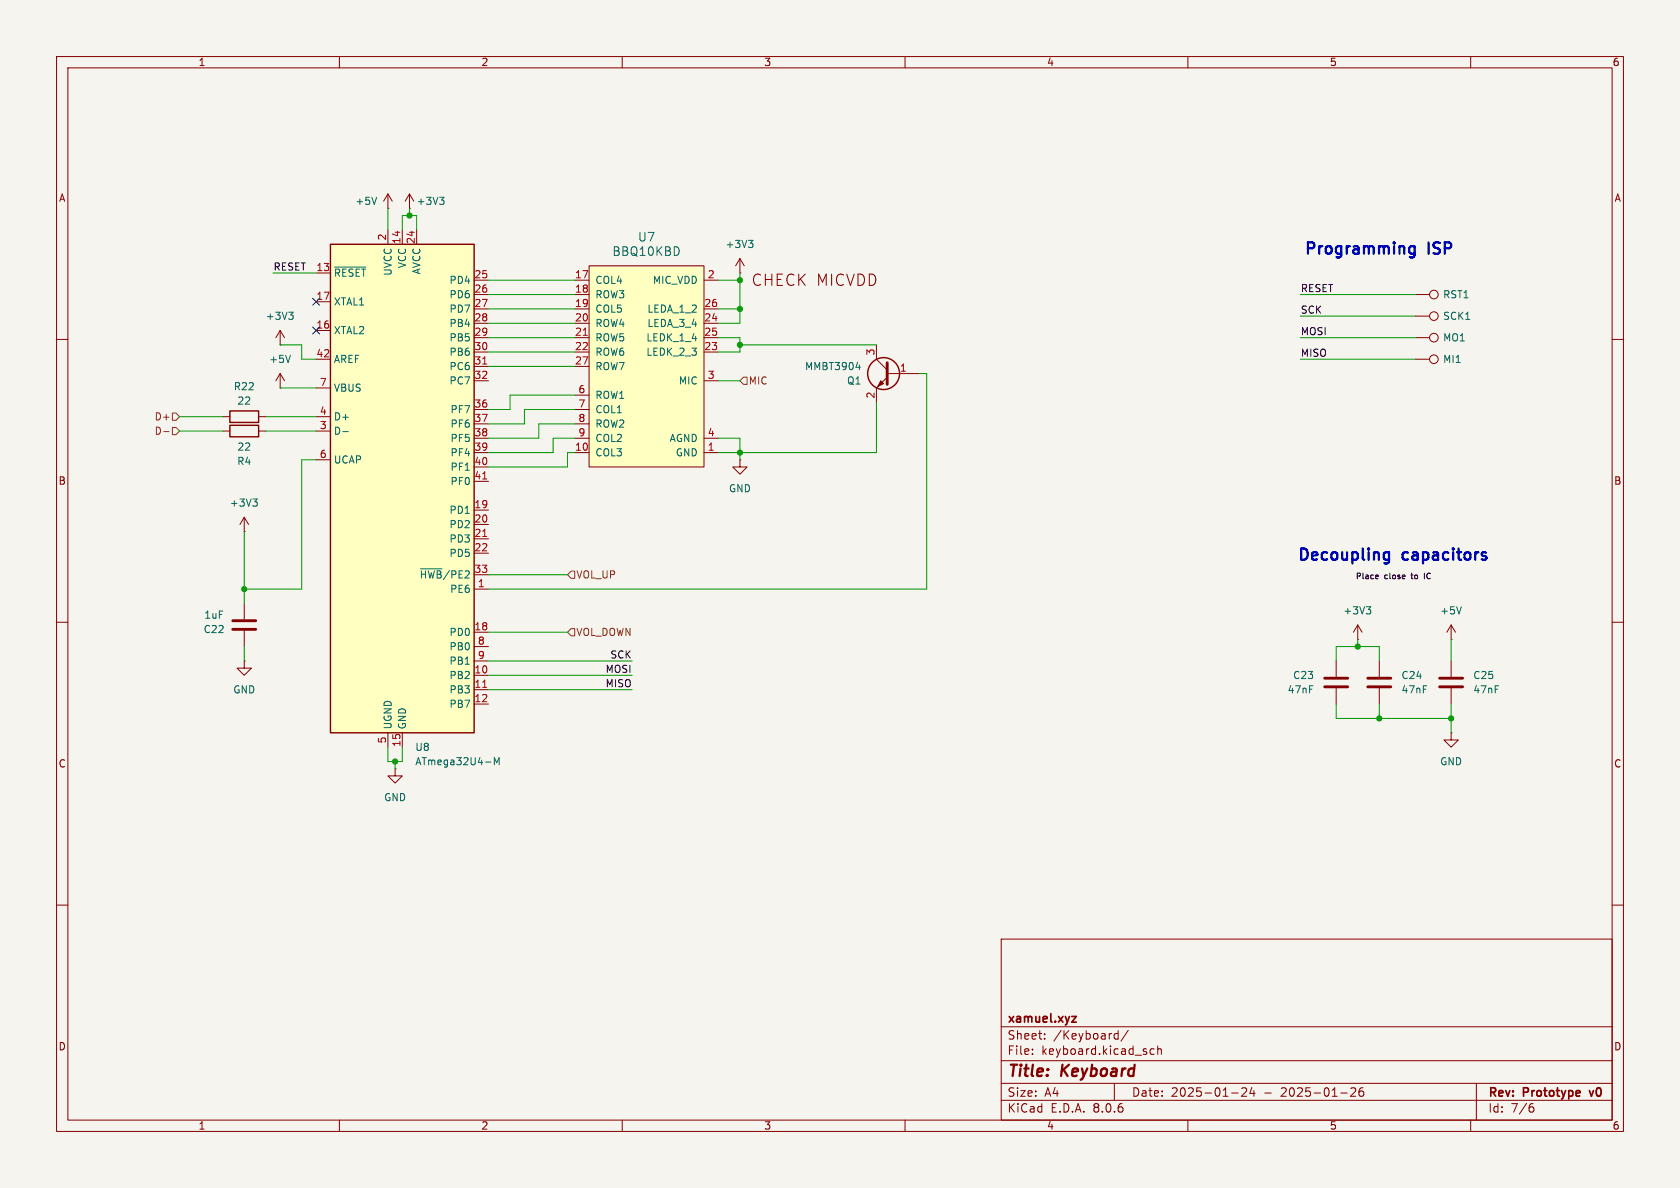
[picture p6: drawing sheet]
<svg xmlns="http://www.w3.org/2000/svg" width="297mm" height="210mm" viewBox="0 0 297 210" stroke-linecap="round" stroke-linejoin="round" font-family="sans-serif">
<path d="M0 0h297v210h-297z" fill="#f5f4ef" stroke="#f5f4ef" stroke-width=".18"/>
<g fill="none" stroke="#840000" stroke-width=".18">
<path d="M10 10h277v190h-277zM12 12h273v186h-273zM60 10v2M110 10v2M160 10v2M210 10v2M260 10v2M10 60h2M49.5 58.4l-.7 1.3M49.5 58.4v2.6M49.5 58.4l.8 1.3M285 60h2"/>
<path d="M39.4 73.7h1.2M45.7 73.7h1.3M49.5 61h.1M250.2 63.5h2.5M10 110h2M243.8 116.8v2.8M285 110h2M243.8 121.7v2.8M10 160h2M285 160h2M177 166h108v32h-108zM60 198v2"/>
<path d="M110 198v2M160 198v2M177 194.5h108M177 191.5h108M177 187.5h108M177 181.5h108M182.5 186.3v.1M182.5 185.5v.1M184.7 183.6v.1M184.7 182.8v.1M197 191.5v3M197 183.6l.2 .1 .5-.1"/>
<path d="M197.7 182.2v1.5M197.7 182.8l-.5-.1-.2 .1M199.5 182.1l-1.3 2M204 185.5l-.4-.1-.3 .3v.4l.2 .2h.5M204.7 185.5l.2-.1 .3 .1 .1 .9M204.7 184.9v1.5M210 198v2M217.7 193.2h1.2M219.5 192.4l.6-.1 .2 .1 .1 .3-.9 1.1h.9M221.3 192.2l-.3 1.1h.9M221.7 192.8v1M237 193.2h1.2"/>
<path d="M238.8 192.4l.6-.1 .2 .1 .1 .3-1 1.1h1M241 192.3a.59 .59 0 0 0-.8 .6v.6l.2 .2 .4 .1 .2-.1 .1-.5-.1-.3h-.5l-.3 .3M260 198v2M261 191.5v6.5M270.6 195.7h.3l.3 .3-.1 .5-.5 .1"/>
<circle cx="253.5" cy="63.5" r=".76"/>
</g>
<path d="M189.5 179.7h.8l-.8 1h.8M281 192.8l.3 1" fill="none" stroke="#840000" stroke-width=".3"/>
<path d="M40.6 72.6h5.1v2.1h-5.1z" fill="none" stroke="#840000" stroke-width=".25"/>
<path d="M51 55.2h.8l-.4 .5M51.6 55.7l.2 .2v.3l-.2 .3" fill="none" stroke="#006464" stroke-width=".18"/>
<path d="M241.8 119.9h4.1M241.8 121.4h4.1" fill="none" stroke="#840000" stroke-width=".51"/>
<path d="M58.4 43.2h25.4v86.3h-25.4z" fill="#ffffc2"/>
<path d="M58.4 43.2h25.4v86.3h-25.4zM40.6 75.2h5.1v2h-5.1z" fill="none" stroke="#840000" stroke-width=".25"/>
<g fill="none" stroke="#840000" stroke-width=".18">
<path d="M68.6 36.8h.1M68.6 34.3v2.5M68.6 34.3l-.8 1.3M68.6 34.3l.7 1.3M72.4 36.8h.1M72.4 34.3l-.8 1.3M72.4 34.3v2.5M72.4 34.3l.8 1.3M55.9 48.3h2.5M55.9 58.4h2.5M55.9 53.3h2.5M68.6 40.6v2.6"/>
<path d="M71.1 40.6v2.6M73.7 40.6v2.6M83.8 49.5h2.6M83.8 52.1h2.6M83.8 54.6h2.6M83.8 57.2h2.6M83.8 59.7h2.6M130.8 48.3h.1M130.8 45.7l-.8 1.3M130.8 45.7v2.6M130.8 45.7l.8 1.3M39.4 76.2h1.2"/>
<path d="M45.7 76.2h1.3M49.5 68.6h.1M49.5 66l-.7 1.3M49.5 66v2.6M49.5 66l.8 1.3M55.9 76.2h2.5M55.9 73.7h2.5M55.9 63.5h2.5M55.9 68.6h2.5M83.8 62.2h2.6M83.8 64.8h2.6M83.8 67.3h2.6"/>
<path d="M83.8 72.4h2.6M83.8 74.9h2.6M83.8 77.5h2.6M43.2 94h.1M43.2 91.4l-.8 1.3M43.2 91.4v2.6M43.2 91.4l.7 1.3M55.9 81.3h2.5M83.8 90.2h2.6M83.8 92.7h2.6M83.8 95.3h2.6M83.8 97.8h2.6"/>
<path d="M83.8 80h2.6M83.8 82.6h2.6M83.8 85.1h2.6M43.2 116.8v1.3h1.2l-1.2 1.3-1.3-1.3h1.3M43.2 116.8h.1M43.2 106.7v2.8M43.2 111.5v2.8M83.8 104.1h2.6M83.8 119.4h2.6M83.8 111.8h2.6M83.8 101.6h2.6M83.8 114.3h2.6"/>
<path d="M83.8 116.8h2.6M236.2 116.8v2.8M240 113h.1M240 110.5l-.7 1.3M240 110.5v2.5M240 110.5l.8 1.3M256.5 113h.1M256.5 110.5l-.7 1.3M256.5 110.5v2.5M256.5 110.5l.8 1.3M68.6 129.5v2.6M69.8 135.9v1.3h1.3l-1.3 1.2-1.2-1.2h1.2"/>
<path d="M69.8 135.9h.1M71.1 129.5v2.6M83.8 121.9h2.6M83.8 124.5h2.6M236.2 121.7v2.8"/>
</g>
<path d="M85.3 64.4h.8M85.3 94.8h.8M85.3 84.7h.8M85.3 121.5h.8" fill="none" stroke="#a90000" stroke-width=".18"/>
<g fill="none" stroke="#006464" stroke-width=".18">
<path d="M66.6 34.9l-.4 1.2M77.7 34.9h.8l-.4 .5M78.3 35.4l.2 .2v.3l-.2 .2M59.2 47.2h5.4M132.3 42.5h.8l-.4 .5M132.9 43l.2 .2v.3l-.2 .3M51.3 62.8l-.4 1.3M60.6 76.3h1M44.7 88.2h.8l-.4 .5M45.2 88.7l.3 .2v.3l-.3 .3M74.3 100.6h3.8M241.5 107.3h.8l-.4 .4"/>
<path d="M242.1 107.7l.2 .3v.3l-.2 .2M258.4 107.3l-.5 1.2M85.8 134.7h1M87.4 135.2v-1.3l.4 .9 .4-.9v1.3"/>
</g>
<path d="M41.1 111.3h4.1M41.1 109.7h4.1M234.2 119.9h4.1M234.2 121.4h4.1" fill="none" stroke="#840000" stroke-width=".51"/>
<path d="M104.1 47h20.4v35.6h-20.4z" fill="#ffffc2"/>
<g fill="none" stroke="#840000" stroke-width=".18">
<path d="M101.6 49.5h2.5M101.6 52.1h2.5M101.6 54.6h2.5M101.6 57.2h2.5M101.6 59.7h2.5M104.1 47h20.4v35.6h-20.4zM124.5 49.5h2.5M124.5 54.6h2.5M124.5 57.2h2.5M124.5 59.7h2.5M250.2 52.1h2.5M250.2 59.7h2.5"/>
<path d="M250.2 55.9h2.5M101.6 62.2h2.5M101.6 64.8h2.5M101.6 77.5h2.5M101.6 69.9h2.5M101.6 72.4h2.5M101.6 74.9h2.5M124.5 62.2h2.5M124.5 67.3h2.5M124.5 77.5h2.5M154.9 61v2.5l1.9 1.9M156.8 66.7l-1.9 1.9v2.5"/>
<path d="M156.8 66h5.8M101.6 80h2.5M124.5 80h2.5M130.8 81.3v1.3h1.3l-1.3 1.2-1.3-1.2h1.3M130.8 81.3h.1M256.5 116.8v2.8M256.5 129.5v1.3h1.3l-1.3 1.3-1.2-1.3h1.2M256.5 129.5h.1M256.5 121.7v2.8"/>
<circle cx="253.5" cy="59.7" r=".76"/>
<circle cx="253.5" cy="55.9" r=".76"/>
<circle cx="253.5" cy="52.1" r=".76"/>
</g>
<path d="M103.1 59.3h.7" fill="none" stroke="#a90000" stroke-width=".18"/>
<path d="M120 44v.8M151.3 64.9h.8M151.9 64.5v.8" fill="none" stroke="#006464" stroke-width=".18"/>
<path d="M156.8 64.1v3.8M254.5 119.9h4.1M254.5 121.4h4.1" fill="none" stroke="#840000" stroke-width=".51"/>
<path d="M155.7 67.3l.5 .5-1 .5z" fill="#840000" stroke="#840000" stroke-width=".18"/>
<circle cx="156.2" cy="66" r="2.82" fill="none" stroke="#840000" stroke-width=".25"/>
<path d="M28.9 76.3h1M30.5 75.6h.6l.6 .6-.6 .6h-.6zM30.5 73h.6l.6 .7-.6 .6h-.6zM131.4 66.7h.7v1.2h-.7l-.6-.6zM101 101h.6v1.2h-.6l-.7-.6zM101 111.1h.6v1.3h-.6l-.7-.6z" fill="none" stroke="#725600" stroke-width=".18"/>
<path d="M249.2 44.7l.3 .2 .6-.1M250.1 43.5v1.6a.54 .54 0 0 1-.9 .3M250.1 43.6l-.6-.1-.3 .2M245 97.6l.6 .1M245.6 97.6v1.6a.54 .54 0 0 1-.7 .4M245.6 98.9l-.6 .1M262.7 98.4l.1 .2-.1 .3" fill="none" stroke="#0000c2" stroke-width=".4"/>
<path d="M243.3 101.6l.3 .1 .1 .2-.5 .1M243.6 102.3h-.3M251.8 101.3v1" fill="none" stroke="#000" stroke-width=".18"/>
<g fill="none" stroke="#009600" stroke-width=".18">
<path d="M68.6 36.8v3.8M72.4 36.8v1.3M48.3 48.3h7.6M71.1 40.6v-2.5h2.6v2.5M86.4 59.7h15.2M86.4 57.2h15.2M86.4 52.1h15.2M86.4 54.6h15.2M86.4 49.5h15.2M127 59.7h3.8v2.5h-3.8M127 54.6h3.8M127 49.5h3.8"/>
<path d="M130.8 48.3v8.9h-3.8M229.9 55.9h20.3M229.9 59.7h20.3M229.9 52.1h20.3M31.7 76.2h7.7M31.7 73.7h7.7M47 76.2h8.9M47 73.7h8.9M49.5 61h3.8v2.5h2.6M49.5 68.6h6.4M86.4 64.8h15.2M86.4 62.2h15.2"/>
<path d="M101.6 72.4h-8.9v2.5h-6.3M101.6 74.9h-6.4v2.6h-8.8M101.6 69.9h-11.4v2.5h-3.8M101.6 77.5h-3.8v2.5h-11.4M127 77.5h3.8v3.8M127 67.3h3.8M130.8 61h24.1M154.9 71.1v8.9h-27.9M162.6 66h1.2v38.1h-77.4M229.9 63.5h20.3M43.2 94v12.7M55.9 81.3h-2.6v22.8h-10.1"/>
<path d="M101.6 80h-1.3v2.6h-13.9M43.2 114.3v2.5M86.4 119.4h25.4M86.4 116.8h25.4M86.4 111.8h13.9M86.4 101.6h13.9M236.2 116.8v-2.5h7.6v2.5M240 113v1.3M256.5 113v3.8M68.6 132.1v2.5h2.5v-2.5M69.8 134.6v1.3M86.4 121.9h25.4"/>
<path d="M236.2 124.5v2.5h20.3M243.8 124.5v2.5M256.5 124.5v5"/>
</g>
<path d="M55.3 52.7l1.2 1.2M55.3 57.8l1.2 1.2M56.5 52.7l-1.2 1.2M56.5 57.8l-1.2 1.2" fill="none" stroke="#000084" stroke-width=".18"/>
<g fill="#009600" stroke="#009600" stroke-width=".18">
<circle cx="130.8" cy="61" r=".46"/>
<circle cx="130.8" cy="54.6" r=".46"/>
<circle cx="130.8" cy="80" r=".46"/>
<circle cx="69.8" cy="134.6" r=".46"/>
<circle cx="43.2" cy="104.1" r=".46"/>
<circle cx="72.4" cy="38.1" r=".46"/>
<circle cx="130.8" cy="49.5" r=".46"/>
<circle cx="240" cy="114.3" r=".46"/>
<circle cx="243.8" cy="127" r=".46"/>
<circle cx="256.5" cy="127" r=".46"/>
</g>
<g font-size="2.8" fill="#0000c2">
<text x="230.3" y="45.5">Programming</text>
<text x="252.5" y="45.5">ISP</text>
<text x="229.2" y="99.6">Decoupling</text>
<text x="248" y="99.6">capacitors</text>
</g>
<g font-size="2.8" fill="#840000">
<text x="132.8" y="50.8">CHECK MICVDD</text>
<text x="178" y="190.9">Title:</text>
<text x="187.7" y="190.9">Keyboard</text>
</g>
<g font-size="2.1" fill="#006464">
<text x="108.2" y="45.4">BBQ10KBD</text>
<text x="112.7" y="42.9">U7</text>
</g>
<g font-size="2.1" fill="#840000">
<text x="178" y="184">Sheet:</text>
<text x="178" y="181.2">xamuel.xyz</text>
<text x="186.2" y="184">/Keyboard/</text>
<text x="178" y="186.7">File:</text>
<text x="184.1" y="186.7">keyboard.kicad_sch</text>
<text x="178" y="196.9">KiCad</text>
<text x="178" y="194.1">Size:</text>
<text x="184.7" y="194.1">A4</text>
<text x="185.7" y="196.9">E.D.A.</text>
<text x="193.3" y="196.9">8.0.6</text>
<text x="200" y="194.1">Date:</text>
<text x="207" y="194.1">2025-01-24</text>
<text x="223.5" y="194.1">-</text>
<text x="226.6" y="194.1">2025-01-26</text>
<text x="263" y="194.3">Rev:</text>
<text x="263" y="196.9">Id:</text>
<text x="267.1" y="196.9">7/6</text>
<text x="269.4" y="194.3">Prototype</text>
<text x="281.8" y="194.3">v0</text>
</g>
<g font-size="1.8" fill="#840000">
<text x="35" y="11.9">1</text>
<text x="85" y="11.9">2</text>
<text x="135" y="11.9">3</text>
<text x="185" y="11.9">4</text>
<text x="235" y="11.9">5</text>
<text x="285" y="11.9">6</text>
<text x="10.3" y="35.9">A</text>
<text x="285.3" y="35.9">A</text>
<text x="10.3" y="85.9">B</text>
<text x="285.3" y="85.9">B</text>
<text x="10.3" y="135.9">C</text>
<text x="285.3" y="135.9">C</text>
<text x="10.3" y="185.9">D</text>
<text x="285.3" y="185.9">D</text>
<text x="35" y="199.9">1</text>
<text x="85" y="199.9">2</text>
<text x="135" y="199.9">3</text>
<text x="185" y="199.9">4</text>
<text x="235" y="199.9">5</text>
<text x="285" y="199.9">6</text>
</g>
<g font-size="1.8" fill="#006464">
<text x="62.7" y="36.4">+5V</text>
<text x="73.6" y="36.4">+3V3</text>
<text x="72" y="47.5" transform="rotate(-90 72 47.5)">VCC</text>
<text x="128.2" y="44">+3V3</text>
<text x="58.9" y="49.1">~{RESET}</text>
<text x="69.4" y="48.9" transform="rotate(-90 69.4 48.9)">UVCC</text>
<text x="74.5" y="48.6" transform="rotate(-90 74.5 48.6)">AVCC</text>
<text x="79.4" y="50.4">PD4</text>
<text x="79.4" y="52.9">PD6</text>
<text x="105.2" y="50.4">COL4</text>
<text x="105.2" y="52.9">ROW3</text>
<text x="115.3" y="50.4">MIC_VDD</text>
<text x="255" y="52.9">RST1</text>
<text x="46.9" y="56.7">+3V3</text>
<text x="58.9" y="59.3">XTAL2</text>
<text x="58.9" y="54.2">XTAL1</text>
<text x="79.4" y="55.5">PD7</text>
<text x="79.4" y="58">PB4</text>
<text x="105.2" y="55.5">COL5</text>
<text x="105.2" y="58">ROW4</text>
<text x="114.4" y="58">LEDA_3_4</text>
<text x="114.4" y="55.5">LEDA_1_2</text>
<text x="255" y="56.7">SCK1</text>
<text x="47.5" y="64.4">+5V</text>
<text x="58.9" y="64.4">AREF</text>
<text x="79.4" y="60.6">PB5</text>
<text x="79.4" y="63.1">PB6</text>
<text x="79.4" y="65.6">PC6</text>
<text x="105.2" y="60.6">ROW5</text>
<text x="105.2" y="63.1">ROW6</text>
<text x="105.2" y="65.6">ROW7</text>
<text x="114.2" y="63.1">LEDK_2_3</text>
<text x="114.2" y="60.6">LEDK_1_4</text>
<text x="142.2" y="65.6">MMBT3904</text>
<text x="255" y="64.4">MI1</text>
<text x="255" y="60.6">MO1</text>
<text x="41.2" y="69.2">R22</text>
<text x="41.9" y="71.7">22</text>
<text x="58.9" y="69.4">VBUS</text>
<text x="79.4" y="68.2">PC7</text>
<text x="105.2" y="70.7">ROW1</text>
<text x="119.9" y="68.2">MIC</text>
<text x="149.6" y="68.2">Q1</text>
<text x="58.9" y="77.1">D-</text>
<text x="58.9" y="74.5">D+</text>
<text x="79.5" y="73.3">PF7</text>
<text x="79.5" y="75.8">PF6</text>
<text x="105.2" y="73.3">COL1</text>
<text x="105.2" y="75.8">ROW2</text>
<text x="41.8" y="82.4">R4</text>
<text x="41.9" y="79.9">22</text>
<text x="58.9" y="82.1">UCAP</text>
<text x="79.5" y="78.3">PF5</text>
<text x="79.5" y="80.9">PF4</text>
<text x="79.5" y="83.4">PF1</text>
<text x="105.2" y="80.9">COL3</text>
<text x="105.2" y="78.3">COL2</text>
<text x="118.3" y="78.3">AGND</text>
<text x="119.4" y="80.9">GND</text>
<text x="40.5" y="89.8">+3V3</text>
<text x="79.5" y="86">PF0</text>
<text x="128.8" y="87.2">GND</text>
<text x="79.4" y="91">PD1</text>
<text x="79.4" y="93.6">PD2</text>
<text x="79.4" y="96.1">PD3</text>
<text x="79.4" y="98.7">PD5</text>
<text x="74.1" y="102.5">~{HWB}/PE2</text>
<text x="79.5" y="105">PE6</text>
<text x="35.9" y="112.1">C22</text>
<text x="36" y="109.6">1uF</text>
<text x="79.4" y="112.6">PD0</text>
<text x="237.4" y="108.8">+3V3</text>
<text x="254.5" y="108.8">+5V</text>
<text x="79.4" y="115.2">PB0</text>
<text x="79.4" y="117.7">PB1</text>
<text x="41.1" y="122.8">GND</text>
<text x="79.4" y="120.2">PB2</text>
<text x="79.4" y="122.8">PB3</text>
<text x="79.4" y="125.3">PB7</text>
<text x="227.5" y="122.8">47nF</text>
<text x="228.5" y="120.2">C23</text>
<text x="247.7" y="120.2">C24</text>
<text x="247.7" y="122.8">47nF</text>
<text x="260.4" y="120.2">C25</text>
<text x="260.4" y="122.8">47nF</text>
<text x="69.4" y="129" transform="rotate(-90 69.4 129)">UGND</text>
<text x="72" y="129" transform="rotate(-90 72 129)">GND</text>
<text x="73.3" y="132.9">U8</text>
<text x="73.3" y="135.5">ATmega32U4-M</text>
<text x="254.5" y="135.5">GND</text>
<text x="67.8" y="141.8">GND</text>
</g>
<g font-size="1.8" fill="#0f0f0f">
<text x="48.3" y="47.9">RESET</text>
<text x="229.9" y="51.7">RESET</text>
<text x="229.9" y="59.3">MOSI</text>
<text x="229.9" y="55.5">SCK</text>
<text x="229.9" y="63.2">MISO</text>
<text x="107" y="119">MOSI</text>
<text x="107.8" y="116.5">SCK</text>
<text x="107" y="121.6">MISO</text>
</g>
<g font-size="1.8" fill="#a90000">
<text x="68.3" y="42.6" transform="rotate(-90 68.3 42.6)">2</text>
<text x="70.9" y="43.2" transform="rotate(-90 70.9 43.2)">14</text>
<text x="73.4" y="43.2" transform="rotate(-90 73.4 43.2)">24</text>
<text x="55.8" y="48">13</text>
<text x="55.8" y="53.1">17</text>
<text x="83.8" y="49.3">25</text>
<text x="83.8" y="51.8">26</text>
<text x="101.6" y="49.3">17</text>
<text x="101.6" y="51.8">18</text>
<text x="125" y="49.3">2</text>
<text x="55.8" y="58.2">16</text>
<text x="83.8" y="54.4">27</text>
<text x="83.8" y="56.9">28</text>
<text x="83.8" y="59.4">29</text>
<text x="101.6" y="54.4">19</text>
<text x="101.6" y="56.9">20</text>
<text x="101.6" y="59.4">21</text>
<text x="124.4" y="56.9">24</text>
<text x="124.4" y="59.4">25</text>
<text x="124.4" y="54.4">26</text>
<text x="55.8" y="63.2">42</text>
<text x="83.8" y="62">30</text>
<text x="83.8" y="64.5">31</text>
<text x="101.6" y="62">22</text>
<text x="101.6" y="64.5">27</text>
<text x="124.4" y="62">23</text>
<text x="154.7" y="62.9" transform="rotate(-90 154.7 62.9)">3</text>
<text x="159" y="65.8">1</text>
<text x="56.4" y="68.3">7</text>
<text x="83.8" y="67.1">32</text>
<text x="102.2" y="69.6">6</text>
<text x="125" y="67.1">3</text>
<text x="154.7" y="70.6" transform="rotate(-90 154.7 70.6)">2</text>
<text x="56.4" y="75.9">3</text>
<text x="56.4" y="73.4">4</text>
<text x="83.8" y="72.1">36</text>
<text x="83.8" y="74.7">37</text>
<text x="83.8" y="77.2">38</text>
<text x="102.2" y="72.1">7</text>
<text x="102.2" y="74.7">8</text>
<text x="102.2" y="77.2">9</text>
<text x="125" y="77.2">4</text>
<text x="56.4" y="81">6</text>
<text x="83.8" y="79.8">39</text>
<text x="83.8" y="82.3">40</text>
<text x="101.6" y="79.8">10</text>
<text x="125" y="79.8">1</text>
<text x="83.8" y="89.9">19</text>
<text x="83.8" y="84.8">41</text>
<text x="83.8" y="92.5">20</text>
<text x="83.8" y="95">21</text>
<text x="83.8" y="97.5">22</text>
<text x="83.8" y="101.3">33</text>
<text x="84.4" y="103.9">1</text>
<text x="83.8" y="111.5">18</text>
<text x="83.8" y="119.1">10</text>
<text x="84.4" y="114">8</text>
<text x="84.4" y="116.6">9</text>
<text x="83.8" y="121.7">11</text>
<text x="83.8" y="124.2">12</text>
<text x="68.3" y="131.5" transform="rotate(-90 68.3 131.5)">5</text>
<text x="70.9" y="132.1" transform="rotate(-90 70.9 132.1)">15</text>
</g>
<g font-size="1.8" fill="#725600">
<text x="132.3" y="68.2">MIC</text>
<text x="27.2" y="77.1">D-</text>
<text x="27.2" y="74.5">D+</text>
<text x="101.8" y="102.5">VOL_UP</text>
<text x="101.8" y="112.6">VOL_DOWN</text>
</g>
<g font-size="1.4">
<text x="239.6" y="102.6">Place</text>
<text x="244.7" y="102.6">close</text>
<text x="249.7" y="102.6">to</text>
<text x="252.2" y="102.6">IC</text>
</g>
</svg>
